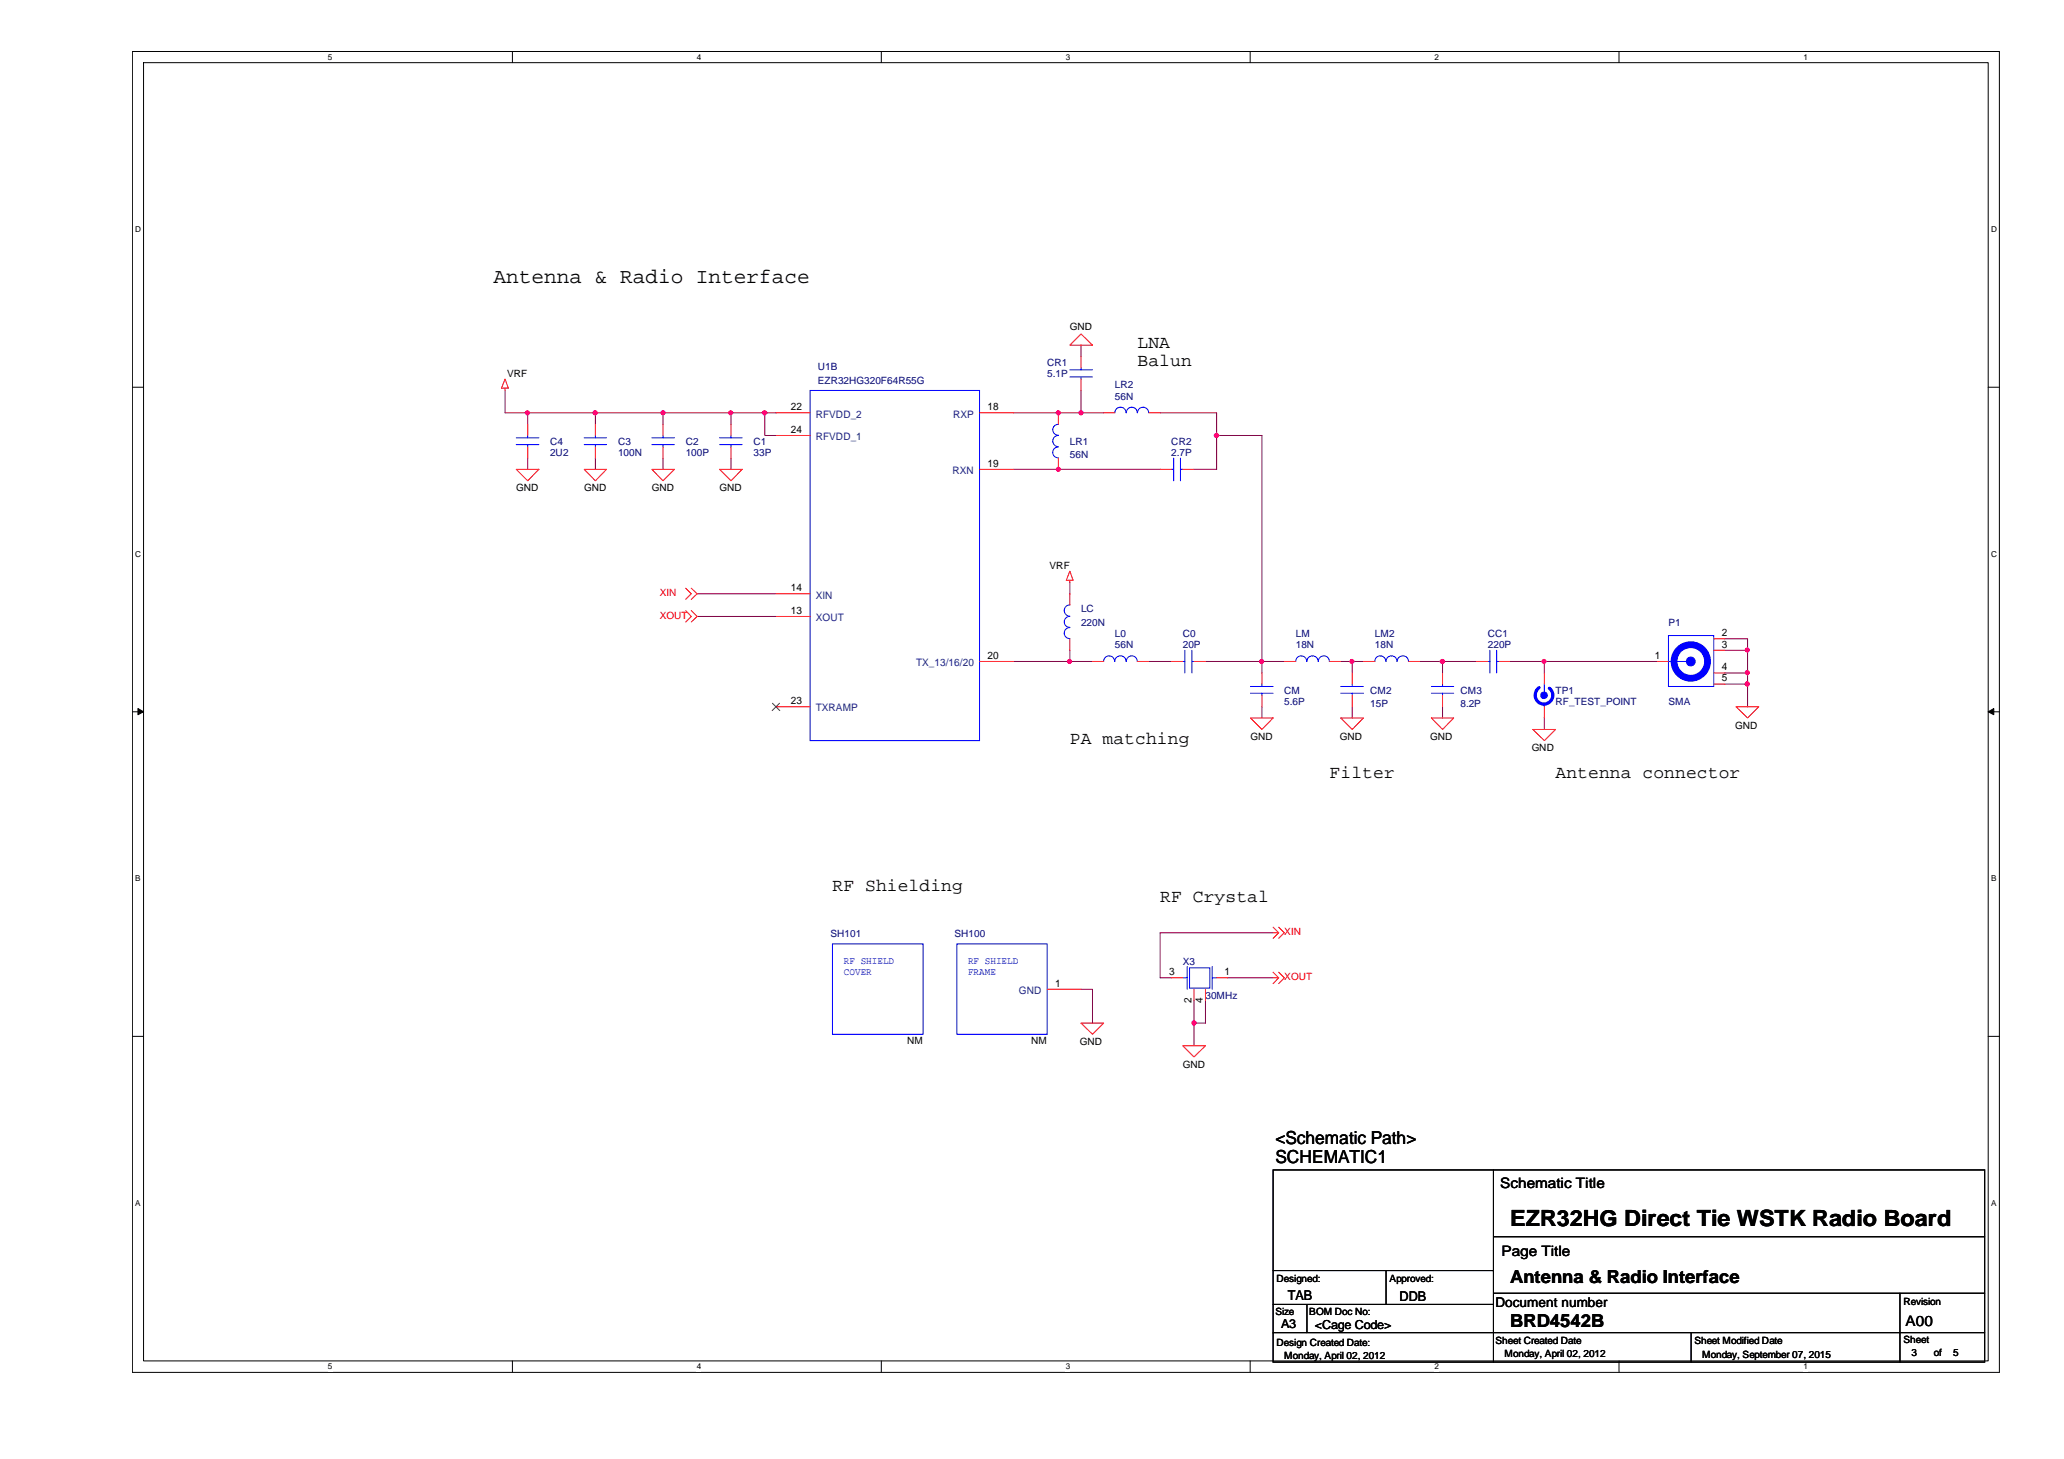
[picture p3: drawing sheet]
<svg xmlns="http://www.w3.org/2000/svg" width="297mm" height="210mm" viewBox="0 0 297 210" stroke-linecap="round" stroke-linejoin="round" font-family="sans-serif">
<path d="M19 7.4h268.7v190h-268.6zM20.7 9h265.4v186.8h-265.4z" fill="none" stroke="#000" stroke-width=".14"/>
<g fill="#fff">
<path d="M47.2 7.6h.6v1.3h-.6z"/>
<path d="M47.2 196h.6v1.3h-.6z"/>
</g>
<path d="M73.7 7.4v1.6M73.7 195.8v1.6" fill="none" stroke="#000" stroke-width=".14"/>
<g fill="#fff">
<path d="M100.3 7.6h.6v1.3h-.6z"/>
<path d="M100.3 196h.6v1.3h-.6z"/>
</g>
<path d="M126.8 7.4v1.6M126.8 195.8v1.6" fill="none" stroke="#000" stroke-width=".14"/>
<g fill="#fff">
<path d="M153.4 7.6h.6v1.3h-.6z"/>
<path d="M153.4 196h.6v1.3h-.6z"/>
</g>
<path d="M179.9 7.4v1.6M179.9 195.8v1.6" fill="none" stroke="#000" stroke-width=".14"/>
<g fill="#fff">
<path d="M206.5 7.6h.6v1.3h-.6z"/>
<path d="M206.5 196h.6v1.3h-.6z"/>
</g>
<path d="M233 7.4v1.6M233 195.8v1.6" fill="none" stroke="#000" stroke-width=".14"/>
<g fill="#fff">
<path d="M259.5 7.6h.6v1.3h-.6z"/>
<path d="M259.5 196h.6v1.3h-.6z"/>
<path d="M19.5 32.3h.8v1.4h-.8z"/>
<path d="M286.6 32.3h.8v1.4h-.8z"/>
<path d="M19.5 79h.8v1.3h-.8z"/>
<path d="M286.6 79h.8v1.3h-.8z"/>
</g>
<path d="M19 55.7h1.7M286.1 55.7h1.6" fill="none" stroke="#000" stroke-width=".14"/>
<g fill="#fff">
<path d="M19.5 125.7h.7v1.3h-.7z"/>
<path d="M286.6 125.7h.7v1.3h-.7z"/>
</g>
<path d="M19 102.4h1.7M19.9 101.9l.8 .5-.8 .4zM286.1 102.4h1.6M286.1 102.4l.8-.5v.9z" fill="none" stroke="#000" stroke-width=".14"/>
<path d="M19.9 101.9l.8 .5-.8 .4zM286.1 102.4l.8-.5v.9z" fill="#000"/>
<g fill="#fff">
<path d="M19.5 172.4h.7v1.3h-.7z"/>
<path d="M286.6 172.4h.7v1.3h-.7z"/>
</g>
<path d="M19 149.1h1.7M286.1 149.1h1.6" fill="none" stroke="#000" stroke-width=".14"/>
<path d="M72.7 56.2v3.2M85.7 59.4h9.7M85.7 65.9v1.6" fill="none" stroke="#800040" stroke-width=".14"/>
<circle cx="95.4" cy="59.4" r=".3" fill="#f0f"/>
<circle cx="95.4" cy="59.4" r=".3" fill="none" stroke="#f0f" stroke-width=".14"/>
<circle cx="85.7" cy="59.4" r=".31" fill="#f0f"/>
<circle cx="85.7" cy="59.4" r=".31" fill="none" stroke="#f0f" stroke-width=".14"/>
<path d="M167 140.7h1.6M171.8 143.9v3.3M176.7 140.7h6.5" fill="none" stroke="#800040" stroke-width=".14"/>
<circle cx="171.8" cy="147.2" r=".31" fill="#f0f"/>
<circle cx="171.8" cy="147.2" r=".31" fill="none" stroke="#f0f" stroke-width=".14"/>
<path d="M110.1 59.4v3.3h1.6M105.2 65.9v1.6M100.3 85.4h11.4M100.3 88.7h11.4M183.2 134.2h-16.2v6.5M173.5 143.9v3.3h-1.7v3.3" fill="none" stroke="#800040" stroke-width=".14"/>
<circle cx="110.1" cy="59.4" r=".31" fill="#f0f"/>
<circle cx="110.1" cy="59.4" r=".31" fill="none" stroke="#f0f" stroke-width=".14"/>
<path d="M72.7 59.4h3.2M85.7 59.4v1.6M110.1 59.4h1.6" fill="none" stroke="#800040" stroke-width=".14"/>
<circle cx="75.9" cy="59.4" r=".3" fill="#f0f"/>
<circle cx="75.9" cy="59.4" r=".3" fill="none" stroke="#f0f" stroke-width=".14"/>
<path d="M105.2 59.4h-9.8v1.6M95.4 65.9v1.6" fill="none" stroke="#800040" stroke-width=".14"/>
<circle cx="105.2" cy="59.4" r=".3" fill="#f0f"/>
<circle cx="105.2" cy="59.4" r=".3" fill="none" stroke="#f0f" stroke-width=".14"/>
<path d="M85.7 59.4h-9.8v1.6M110.1 59.4h-4.9v1.6M75.9 65.9v1.6M152.3 67.5h14.7M238.5 95.2h-16.3v1.6M222.2 103.3v1.6M155.6 142.3h1.6v4.9" fill="none" stroke="#800040" stroke-width=".14"/>
<circle cx="152.3" cy="67.5" r=".3" fill="#f0f"/>
<circle cx="152.3" cy="67.5" r=".3" fill="none" stroke="#f0f" stroke-width=".14"/>
<path d="M152.3 59.4h3.3" fill="none" stroke="#800040" stroke-width=".14"/>
<circle cx="155.6" cy="59.4" r=".3" fill="#f0f"/>
<circle cx="155.6" cy="59.4" r=".3" fill="none" stroke="#f0f" stroke-width=".14"/>
<circle cx="152.3" cy="59.4" r=".3" fill="#f0f"/>
<circle cx="152.3" cy="59.4" r=".3" fill="none" stroke="#f0f" stroke-width=".14"/>
<path d="M181.6 62.7v32.5" fill="none" stroke="#800040" stroke-width=".14"/>
<circle cx="181.6" cy="95.2" r=".3" fill="#f0f"/>
<circle cx="181.6" cy="95.2" r=".3" fill="none" stroke="#f0f" stroke-width=".14"/>
<path d="M145.8 59.4h6.5M155.6 56.2v3.2h3.2M167 59.4h8.1v3.3M145.8 67.5h6.5M175.1 62.7h6.5M175.1 62.7v4.8h-3.3M173.5 95.2h8.1M181.6 95.2v1.6M181.6 95.2h3.2M207.6 95.2v1.6M181.6 101.7v1.6M207.6 101.7v1.6" fill="none" stroke="#800040" stroke-width=".14"/>
<circle cx="175.1" cy="62.6" r=".31" fill="#f0f"/>
<circle cx="175.1" cy="62.6" r=".31" fill="none" stroke="#f0f" stroke-width=".14"/>
<path d="M154 93.6v1.6h3.2" fill="none" stroke="#800040" stroke-width=".14"/>
<circle cx="153.9" cy="95.2" r=".3" fill="#f0f"/>
<circle cx="153.9" cy="95.2" r=".3" fill="none" stroke="#f0f" stroke-width=".14"/>
<path d="M154 83.8v1.6M248.2 93.6h3.3v3.2M248.2 96.8h3.3M251.5 96.8v1.6" fill="none" stroke="#800040" stroke-width=".14"/>
<circle cx="251.4" cy="98.4" r=".31" fill="#f0f"/>
<circle cx="251.4" cy="98.4" r=".31" fill="none" stroke="#f0f" stroke-width=".14"/>
<circle cx="251.5" cy="96.8" r=".3" fill="#f0f"/>
<circle cx="251.5" cy="96.8" r=".3" fill="none" stroke="#f0f" stroke-width=".14"/>
<path d="M207.6 95.2h4.9M217.3 95.2h5" fill="none" stroke="#800040" stroke-width=".14"/>
<circle cx="222.2" cy="95.2" r=".3" fill="#f0f"/>
<circle cx="222.2" cy="95.2" r=".3" fill="none" stroke="#f0f" stroke-width=".14"/>
<path d="M145.8 95.2h8.2M165.4 95.2h3.2M193 95.2h1.6" fill="none" stroke="#800040" stroke-width=".14"/>
<circle cx="194.6" cy="95.2" r=".3" fill="#f0f"/>
<circle cx="194.6" cy="95.2" r=".3" fill="none" stroke="#f0f" stroke-width=".14"/>
<path d="M194.6 95.2v1.6M204.3 95.2h3.3M194.6 101.7v1.6" fill="none" stroke="#800040" stroke-width=".14"/>
<circle cx="207.6" cy="95.2" r=".31" fill="#f0f"/>
<circle cx="207.6" cy="95.2" r=".31" fill="none" stroke="#f0f" stroke-width=".14"/>
<path d="M194.6 95.2h1.6M248.2 91.9h3.3v1.7" fill="none" stroke="#800040" stroke-width=".14"/>
<circle cx="251.5" cy="93.5" r=".3" fill="#f0f"/>
<circle cx="251.5" cy="93.5" r=".3" fill="none" stroke="#f0f" stroke-width=".14"/>
<path d="M155.6 49.7v1.6M248.2 98.4h3.3v3.3" fill="none" stroke="#800040" stroke-width=".14"/>
<g fill="none" stroke="#f00" stroke-width=".14">
<path d="M72.7 55.8v.4M72.7 54.5l.5 1.3h-1zM154 49.7l1.6-1.7 1.6 1.7zM74.3 67.5h3.3l-1.7 1.7zM84.1 67.5h3.2l-1.6 1.7zM93.8 67.5h3.3l-1.7 1.7zM103.5 67.5h3.3l-1.6 1.7zM98.7 84.6l.8 .8-.8 .8M98.7 87.8l.8 .9-.8 .8M99.5 84.6l.8 .8-.8 .8M99.5 87.8l.8 .9-.8 .8M154 82.2l.4 1.3h-.9z"/>
<path d="M154 83.5v.3M180 103.3h3.2l-1.6 1.6zM193 103.3h3.2l-1.6 1.6zM206 103.3h3.2l-1.6 1.6zM220.6 104.9h3.3l-1.6 1.7zM249.9 101.7h3.2l-1.6 1.6zM183.2 139.9l.8 .8M183.2 133.4l.8 .8M183.2 134.2h.8M184 134.2l-.8 .8M184 139.9l.8 .8-.8 .8M184 133.4l.8 .8-.8 .8"/>
<path d="M155.6 147.2h3.2l-1.6 1.6zM170.2 150.5h3.3l-1.7 1.6zM183.2 140.7h.8M184 140.7l-.8 .8"/>
</g>
<path d="M183.2 168.3h102.4v27.7h-102.4zM214.9 177.9h70.7M214.9 168.3v27.7M183.2 191.7h102.4M183.2 187.7h31.7M183.2 182.8h31.7M188.1 187.7v4M199.5 182.8v4.9M214.9 186.1h70.7M243.4 191.7v4.3M273.4 186.1v9.9" fill="none" stroke="#000" stroke-width=".14"/>
<path d="M222.2 98.4v1.6" fill="none" stroke="#00f" stroke-width=".14"/>
<path d="M221.5 98.9a1.28 1.28 0 0 0-.3 1.9 1.28 1.28 0 0 0 1.9 .1 1.28 1.28 0 0 0-.1-1.9" fill="none" stroke="#00f" stroke-width=".47"/>
<circle cx="222.2" cy="100" r=".47" fill="#00f"/>
<g fill="none" stroke="#00f" stroke-width=".14">
<path d="M116.6 56.2h24.4v50.4h-24.4zM154 53.2h3.2M154 54.2h3.2M155.6 54.2v.3M155.6 52.9v.3M162.1 59.4a.8 .8 0 0 0-.9-.8 .8 .8 0 0 0-.8 .8M163.7 59.4a.78 .78 0 0 0-.8-.8 .78 .78 0 0 0-.8 .8M165.3 59.4a.8 .8 0 0 0-.8-.8 .8 .8 0 0 0-.8 .8M74.3 63h3.3M74.3 64h3.3M75.9 64v.3M75.9 62.7v.3"/>
<path d="M84.1 63h3.2M84.1 64h3.2M85.7 64v.3M85.7 62.7v.3M93.8 63h3.3M93.8 64h3.3M95.4 64v.3M95.4 62.7v.3M103.5 63h3.3M103.5 64h3.3M105.2 64v.3M105.2 62.7v.3"/>
<path d="M152.3 64.3a.78 .78 0 0 0-.8 .8 .78 .78 0 0 0 .8 .8M152.3 62.7a.8 .8 0 0 0-.8 .8 .8 .8 0 0 0 .8 .8M152.3 61a.78 .78 0 0 0-.8 .8 .78 .78 0 0 0 .8 .8M168.6 67.5h.3M168.9 65.9v3.3M169.9 67.5h.3M169.9 65.9v3.3M154 90.3a.78 .78 0 0 0-.8 .8 .78 .78 0 0 0 .8 .8M154 88.7a.78 .78 0 0 0-.8 .8 .78 .78 0 0 0 .8 .8M154 87a.8 .8 0 0 0-.8 .8 .8 .8 0 0 0 .8 .8M160.4 95.2a.78 .78 0 0 0-.8-.8 .78 .78 0 0 0-.8 .8M162.1 95.2a.8 .8 0 0 0-.9-.8 .8 .8 0 0 0-.8 .8"/>
<path d="M163.7 95.2a.78 .78 0 0 0-.8-.8 .78 .78 0 0 0-.8 .8M170.2 95.2h.3M170.5 93.6v3.2M171.5 95.2h.3M171.5 93.6v3.2M180 99.7h3.2M180 98.8h3.2M181.6 98.4v.4M181.6 99.7v.3M188 95.2a.78 .78 0 0 0-.7-.8 .78 .78 0 0 0-.8 .8M189.7 95.2a.8 .8 0 0 0-.8-.8 .8 .8 0 0 0-.8 .8M191.3 95.2a.78 .78 0 0 0-.8-.8 .78 .78 0 0 0-.8 .8"/>
<path d="M193 99.7h3.2M193 98.8h3.2M194.6 98.4v.4M194.6 99.7v.3M199.4 95.2a.78 .78 0 0 0-.8-.8 .78 .78 0 0 0-.7 .8M201 95.2a.78 .78 0 0 0-.7-.8 .78 .78 0 0 0-.8 .8M202.7 95.2a.8 .8 0 0 0-.8-.8 .8 .8 0 0 0-.8 .8M206 99.7h3.2M206 98.8h3.2M207.6 98.4v.4M207.6 99.7v.3M214.1 95.2h.3"/>
<path d="M214.4 93.6v3.2M215.4 93.6v3.2M215.4 95.2h.3M222.2 101.3v.4M137.7 135.8h13v13h-13zM170.9 139.1v3.2M171.2 139.2h2.9v3h-2.9zM174.5 139.1v3.2M170.2 140.7h.7M174.5 140.7h.6"/>
<circle cx="222.2" cy="100" r=".47"/>
</g>
<g fill="none" stroke="#f00" stroke-width=".14">
<path d="M111.7 59.4h4.9M141 59.4h4.8M152.3 59.4v1.6M155.6 51.3v1.6M155.6 54.5v1.7M158.8 59.4h1.6M165.4 59.4h1.6M75.9 61v1.7M75.9 64.3v1.6M85.7 61v1.7M85.7 64.3v1.6M95.4 61v1.7"/>
<path d="M95.4 64.3v1.6M105.2 61v1.7M105.2 64.3v1.6M111.7 62.7h4.9M141 67.5h4.8M152.3 65.9v1.6M167 67.5h1.6M170.2 67.5h1.6M111.7 85.4h4.9M111.7 88.7h4.9M141 95.2h4.8M154 91.9v1.7"/>
<path d="M154 85.4v1.6M157.2 95.2h1.6M163.7 95.2h1.7M168.6 95.2h1.6M171.8 95.2h1.7M181.6 96.8v1.6M184.8 95.2h1.7M191.3 95.2h1.7M194.6 96.8v1.6M196.2 95.2h1.7M202.7 95.2h1.6M207.6 96.8v1.6"/>
<path d="M212.5 95.2h1.6M215.7 95.2h1.6M222.2 96.8v1.6M111.7 101.7h4.9M181.6 100v1.7M194.6 100v1.7M207.6 100v1.7M222.2 101.7v1.6M150.7 142.3h4.9M168.6 140.7h1.6M171.8 142.3v1.6M173.5 142.3v1.6"/>
<path d="M175.1 140.7h1.6"/>
</g>
<path d="M111.2 101.2l1 1M112.2 101.2l-1.1 1" fill="none" stroke="#804000" stroke-width=".14"/>
<circle cx="243.3" cy="95.2" r="2.42" fill="none" stroke="#00f" stroke-width=".97"/>
<circle cx="243.3" cy="95.2" r=".64" fill="#00f"/>
<g fill="none" stroke="#00f" stroke-width=".14">
<path d="M240.1 91.4h6.5v7.4h-6.5zM240.1 95.2h2.6"/>
<circle cx="243.3" cy="95.2" r=".64"/>
</g>
<path d="M243 92.4h.7v.4h-.7z" fill-rule="evenodd" fill="#00f"/>
<path d="M243 92.4h.7v.4h-.7z" fill="none" stroke="#00f" stroke-width=".14"/>
<path d="M243 97.6h.7v.3h-.7z" fill-rule="evenodd" fill="#00f"/>
<path d="M243 97.6h.7v.3h-.7zM119.8 135.8h13v13h-13z" fill="none" stroke="#00f" stroke-width=".14"/>
<path d="M238.5 95.2h1.6M246.6 93.6h1.6M246.6 91.9h1.6M246.6 96.8h1.6M246.6 98.4h1.6" fill="none" stroke="#f00" stroke-width=".14"/>
<circle cx="95.4" cy="59.4" r=".3" fill="#f0f"/>
<circle cx="95.4" cy="59.4" r=".3" fill="none" stroke="#f0f" stroke-width=".14"/>
<circle cx="85.7" cy="59.4" r=".31" fill="#f0f"/>
<circle cx="85.7" cy="59.4" r=".31" fill="none" stroke="#f0f" stroke-width=".14"/>
<circle cx="171.8" cy="147.2" r=".31" fill="#f0f"/>
<circle cx="171.8" cy="147.2" r=".31" fill="none" stroke="#f0f" stroke-width=".14"/>
<circle cx="110.1" cy="59.4" r=".31" fill="#f0f"/>
<circle cx="110.1" cy="59.4" r=".31" fill="none" stroke="#f0f" stroke-width=".14"/>
<circle cx="75.9" cy="59.4" r=".3" fill="#f0f"/>
<circle cx="75.9" cy="59.4" r=".3" fill="none" stroke="#f0f" stroke-width=".14"/>
<circle cx="105.2" cy="59.4" r=".3" fill="#f0f"/>
<circle cx="105.2" cy="59.4" r=".3" fill="none" stroke="#f0f" stroke-width=".14"/>
<circle cx="152.3" cy="67.5" r=".3" fill="#f0f"/>
<circle cx="152.3" cy="67.5" r=".3" fill="none" stroke="#f0f" stroke-width=".14"/>
<circle cx="155.6" cy="59.4" r=".3" fill="#f0f"/>
<circle cx="155.6" cy="59.4" r=".3" fill="none" stroke="#f0f" stroke-width=".14"/>
<circle cx="152.3" cy="59.4" r=".3" fill="#f0f"/>
<circle cx="152.3" cy="59.4" r=".3" fill="none" stroke="#f0f" stroke-width=".14"/>
<circle cx="181.6" cy="95.2" r=".3" fill="#f0f"/>
<circle cx="181.6" cy="95.2" r=".3" fill="none" stroke="#f0f" stroke-width=".14"/>
<circle cx="175.1" cy="62.6" r=".31" fill="#f0f"/>
<circle cx="175.1" cy="62.6" r=".31" fill="none" stroke="#f0f" stroke-width=".14"/>
<circle cx="153.9" cy="95.2" r=".3" fill="#f0f"/>
<circle cx="153.9" cy="95.2" r=".3" fill="none" stroke="#f0f" stroke-width=".14"/>
<circle cx="251.4" cy="98.4" r=".31" fill="#f0f"/>
<circle cx="251.4" cy="98.4" r=".31" fill="none" stroke="#f0f" stroke-width=".14"/>
<circle cx="251.5" cy="96.8" r=".3" fill="#f0f"/>
<circle cx="251.5" cy="96.8" r=".3" fill="none" stroke="#f0f" stroke-width=".14"/>
<circle cx="222.2" cy="95.2" r=".3" fill="#f0f"/>
<circle cx="222.2" cy="95.2" r=".3" fill="none" stroke="#f0f" stroke-width=".14"/>
<circle cx="194.6" cy="95.2" r=".3" fill="#f0f"/>
<circle cx="194.6" cy="95.2" r=".3" fill="none" stroke="#f0f" stroke-width=".14"/>
<circle cx="207.6" cy="95.2" r=".31" fill="#f0f"/>
<circle cx="207.6" cy="95.2" r=".31" fill="none" stroke="#f0f" stroke-width=".14"/>
<circle cx="251.5" cy="93.5" r=".3" fill="#f0f"/>
<circle cx="251.5" cy="93.5" r=".3" fill="none" stroke="#f0f" stroke-width=".14"/>
<text font-size="3.2" x="217.3" y="176.3">EZR32HG Direct Tie WSTK Radio Board</text>
<text font-size="3" x="71" y="40.7">Antenna &amp; Radio Interface</text>
<g font-size="2.6">
<text x="163.7" y="50.1">LNA</text>
<text x="163.7" y="52.7">Balun</text>
<text x="154" y="107">PA matching</text>
<text x="191.3" y="111.9">Filter</text>
<text x="223.9" y="111.9">Antenna connector</text>
<text x="119.8" y="128.1">RF Shielding</text>
<text x="167" y="129.8">RF Crystal</text>
<text x="183.6" y="167.4">SCHEMATIC1</text>
<text x="183.6" y="164.6">&lt;Schematic Path&gt;</text>
<text x="217.3" y="184.6">Antenna &amp; Radio Interface</text>
<text x="217.3" y="190.9">BRD4542B</text>
</g>
<g font-size="2.1">
<text x="215.9" y="170.9">Schematic Title</text>
<text x="216.1" y="180.6">Page Title</text>
<text x="274.2" y="190.7">A00</text>
</g>
<g font-size="1.9">
<text x="185.3" y="187">TAB</text>
<text x="201.4" y="187.2">DDB</text>
<text x="215.2" y="188">Document number</text>
</g>
<g font-size="1.8">
<text x="184.4" y="191">A3</text>
<text x="189.2" y="191.2">&lt;Cage Code&gt;</text>
</g>
<g font-size="1.5">
<text x="113.8" y="59">22</text>
<text x="142.1" y="59">18</text>
<text x="113.8" y="62.3">24</text>
<text x="142.1" y="67.1">19</text>
<text x="113.8" y="85">14</text>
<text x="113.8" y="88.3">13</text>
<text x="142.1" y="94.8">20</text>
<text x="238.2" y="94.8">1</text>
<text x="247.8" y="93.2">3</text>
<text x="247.8" y="91.5">2</text>
<text x="113.8" y="101.3">23</text>
<text x="247.8" y="96.4">4</text>
<text x="247.8" y="98">5</text>
<text x="151.8" y="141.9">1</text>
<text x="168.3" y="140.3">3</text>
<text x="176.2" y="140.3">1</text>
<text x="171.4" y="144.3" transform="rotate(-90 171.4 144.3)">2</text>
<text x="173.1" y="144.3" transform="rotate(-90 173.1 144.3)">4</text>
</g>
<g font-size="1.5" fill="#004080">
<text x="117.4" y="63.3">RFVDD_1</text>
<text x="117.4" y="60.1">RFVDD_2</text>
<text x="137.2" y="60.1">RXP</text>
<text x="137.1" y="68.2">RXN</text>
<text x="117.4" y="86.1">XIN</text>
<text x="117.4" y="89.4">XOUT</text>
<text x="131.8" y="95.8">TX_13/16/20</text>
<text x="117.4" y="102.4">TXRAMP</text>
<text x="146.6" y="143">GND</text>
</g>
<g font-size="1.4">
<text x="154" y="47.5">GND</text>
<text x="73" y="54.3">VRF</text>
<text x="74.3" y="70.7">GND</text>
<text x="84.1" y="70.7">GND</text>
<text x="93.8" y="70.7">GND</text>
<text x="103.5" y="70.7">GND</text>
<text x="151" y="81.9">VRF</text>
<text x="180" y="106.4">GND</text>
<text x="192.8" y="106.4">GND</text>
<text x="205.8" y="106.4">GND</text>
<text x="249.7" y="104.8">GND</text>
<text x="220.4" y="108.1">GND</text>
<text x="130.6" y="150.2">NM</text>
<text x="148.4" y="150.2">NM</text>
<text x="155.4" y="150.3">GND</text>
<text x="170.2" y="153.6">GND</text>
<text x="183.7" y="184.5">Designed:</text>
<text x="200" y="184.5">Approved:</text>
<text x="183.6" y="189.2">Size</text>
<text x="188.4" y="189.2">BOM Doc No:</text>
<text x="273.9" y="187.7">Revision</text>
<text x="183.7" y="193.6">Design Created Date:</text>
<text x="184.8" y="195.5">Monday, April 02, 2012</text>
<text x="215.2" y="193.4">Sheet Created Date</text>
<text x="216.5" y="195.2">Monday, April 02, 2012</text>
<text x="243.8" y="193.4">Sheet Modified Date</text>
<text x="245" y="195.4">Monday, September 07, 2015</text>
<text x="273.9" y="193.3">Sheet</text>
<text x="275.1" y="195">3</text>
<text x="278.3" y="195">of</text>
<text x="281.1" y="195">5</text>
</g>
<g font-size="1.4" fill="#000080">
<text x="117.7" y="53.3">U1B</text>
<text x="150.7" y="52.6">CR1</text>
<text x="117.7" y="55.2">EZR32HG320F64R55G</text>
<text x="150.7" y="54.3">5.1P</text>
<text x="160.4" y="55.9">LR2</text>
<text x="160.4" y="57.5">56N</text>
<text x="79.2" y="64">C4</text>
<text x="79.2" y="65.7">2U2</text>
<text x="88.9" y="64">C3</text>
<text x="88.9" y="65.7">100N</text>
<text x="98.7" y="64">C2</text>
<text x="98.7" y="65.7">100P</text>
<text x="108.5" y="64">C1</text>
<text x="108.5" y="65.7">33P</text>
<text x="154" y="64">LR1</text>
<text x="154" y="66">56N</text>
<text x="168.6" y="64">CR2</text>
<text x="168.6" y="65.7">2.7P</text>
<text x="155.6" y="88.1">LC</text>
<text x="155.6" y="90">220N</text>
<text x="160.4" y="91.7">L0</text>
<text x="160.4" y="93.3">56N</text>
<text x="170.2" y="91.7">C0</text>
<text x="170.2" y="93.3">20P</text>
<text x="186.5" y="91.7">LM</text>
<text x="186.5" y="93.3">18N</text>
<text x="197.9" y="91.7">LM2</text>
<text x="197.9" y="93.3">18N</text>
<text x="214.1" y="91.7">CC1</text>
<text x="214.1" y="93.3">220P</text>
<text x="240.1" y="90">P1</text>
<text x="184.8" y="99.8">CM</text>
<text x="184.8" y="101.4">5.6P</text>
<text x="197.2" y="99.8">CM2</text>
<text x="197.2" y="101.7">15P</text>
<text x="210.2" y="99.8">CM3</text>
<text x="210.2" y="101.7">8.2P</text>
<text x="223.9" y="99.8">TP1</text>
<text x="223.9" y="101.4">RF_TEST_POINT</text>
<text x="240.1" y="101.4">SMA</text>
<text x="119.5" y="134.9">SH101</text>
<text x="137.4" y="134.9">SH100</text>
<text x="170.2" y="138.8">X3</text>
<text x="173.5" y="143.7">30MHz</text>
</g>
<g font-size="1.4" fill="#f00">
<text x="95" y="85.8">XIN</text>
<text x="95" y="89.1">XOUT</text>
<text x="184.8" y="134.6">XIN</text>
<text x="184.8" y="141.1">XOUT</text>
</g>
<g font-size="1.4" fill="#00f">
<text x="121.5" y="138.6">RF SHIELD</text>
<text x="121.5" y="140.2">COVER</text>
<text x="139.3" y="138.6">RF SHIELD</text>
<text x="139.3" y="140.2">FRAME</text>
</g>
<g font-size="1.2">
<text x="47.2" y="8.6">5</text>
<text x="100.3" y="8.6">4</text>
<text x="153.4" y="8.6">3</text>
<text x="206.5" y="8.6">2</text>
<text x="259.5" y="8.6">1</text>
<text x="19.5" y="33.4">D</text>
<text x="286.6" y="33.4">D</text>
<text x="19.5" y="80.1">C</text>
<text x="286.6" y="80.1">C</text>
<text x="19.5" y="126.8">B</text>
<text x="286.6" y="126.8">B</text>
<text x="19.5" y="173.5">A</text>
<text x="286.6" y="173.5">A</text>
<text x="47.2" y="197">5</text>
<text x="100.3" y="197">4</text>
<text x="153.4" y="197">3</text>
<text x="206.5" y="197">2</text>
<text x="259.5" y="197">1</text>
</g>
</svg>
